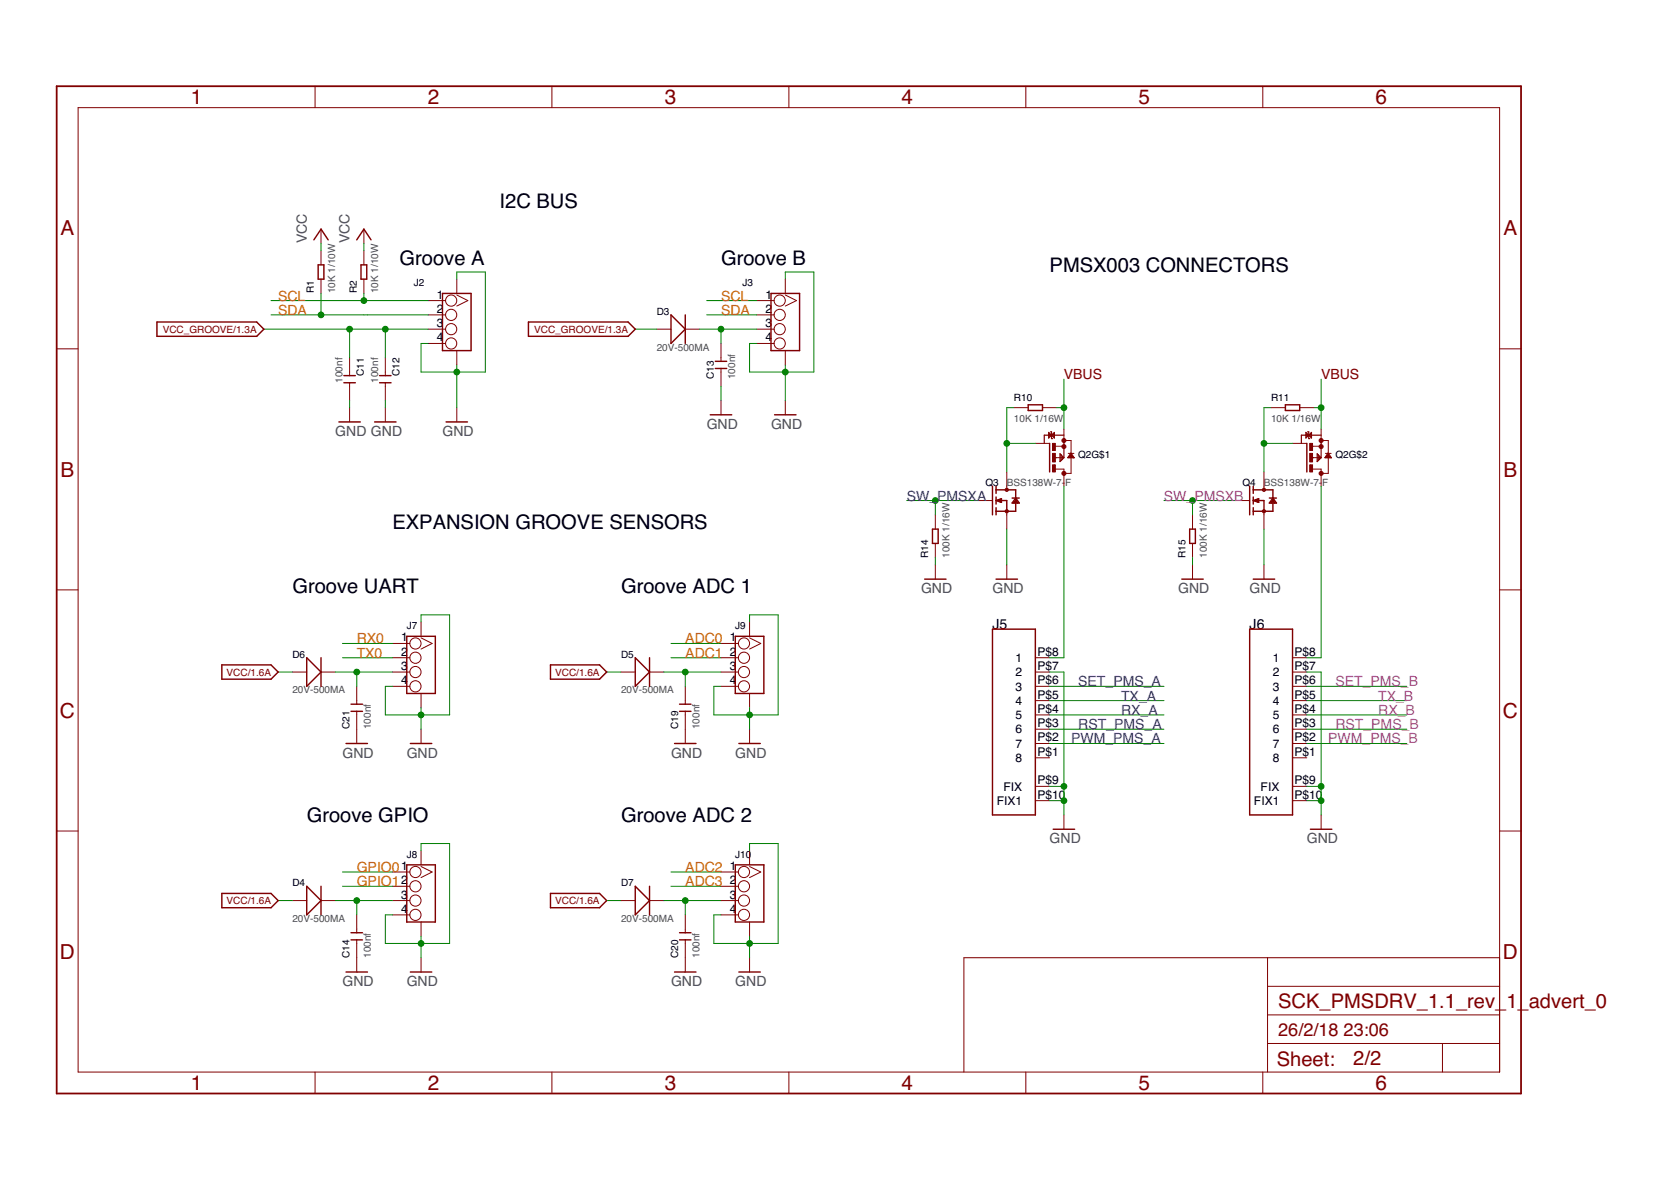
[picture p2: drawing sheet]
<svg xmlns="http://www.w3.org/2000/svg" width="297mm" height="210mm" viewBox="0 0 297 210" stroke-linecap="round" stroke-linejoin="round" font-family="sans-serif">
<g fill="none" stroke="#800000" stroke-width=".18">
<path d="M13.9 19.1h252.7v171.4h-252.7zM56 15.3v3.8M98.1 15.3v3.8M140.2 15.3v3.8M182.4 15.3v3.8M224.5 15.3v3.8M57.1 40.7v2.6M57.1 44.5v2.6M57.1 49.6v2.6M64.7 40.7v2.6M64.7 44.5v2.6M64.7 49.6v2.6"/>
<path d="M76.1 53.4h3.1M76.1 56h3.1M76.1 58.5h3.1M81.2 52.4l2 1-2 1M81.2 49.6v2.6M116.7 58.5h2.6M121.8 58.5h2.6M134.5 53.4h3.1M134.5 56h3.1M134.5 58.5h3.1M139.6 52.4l2 1-2 1M139.6 49.6v2.6"/>
<path d="M10.1 62h3.8M62.1 63.6v3.2M62.1 68v3.2M62.1 72.5v2.5M68.5 63.6v3.2M68.5 68v3.2M68.5 72.5v2.5M76.1 61h3.1M81.2 62.3v2.6M81.2 72.5v2.5M128.2 61v3.2M128.2 65.5v3.2"/>
<path d="M128.2 71.2v2.5M134.5 61h3.1M139.6 62.3v2.6M139.6 71.2v2.5M180.2 72.5h2.6M184 78.8h2.6M185.3 72.5h2.6M189.1 76.3v3h-1.5M189.1 78.3h1.3v5.8h-1.3M226 72.5h2.5M229.8 78.8h2.5M231 72.5h2.6"/>
<path d="M234.8 78.3h1.3v5.8h-1.3M234.8 76.3v3h-1.5M266.6 62h3.8M166.3 91.5v2.5M166.3 96.6v2.5M173.9 89h2.5M179 83.9v3.2M179 90.9v3.1M187.6 83.4h1.5v3M187.6 81.3h.1M188 81.3h1.1M189.9 81.3h1"/>
<path d="M189.9 80.6h1M212 91.5v2.5M212 96.6v2.5M219.6 89h2.5M224.7 83.9v3.2M224.7 90.9v3.1M233.3 81.3h.1M233.3 83.4h1.5v3M233.7 81.3h1.1M235.6 81.3h1M235.6 80.6h1M10.1 104.8h3.8"/>
<path d="M52 119.4h2.5M57.1 119.4h2.5M69.8 114.4h3.1M69.8 116.9h3.1M69.8 119.4h3.1M74.8 110.6v2.5M74.8 113.4l2 1-2 1M110.4 119.4h2.5M115.5 119.4h2.5M128.2 114.4h3.1M128.2 116.9h3.1M128.2 119.4h3.1"/>
<path d="M133.2 113.4l2 1-2 1M133.2 110.6v2.5M166.3 100.4v2.5M179 100.4v2.5M184 116.9h2.6M184 119.4h2.6M212 100.4v2.5M224.7 100.4v2.5M229.8 116.9h2.5M229.8 119.4h2.5M266.6 104.8h3.8M63.4 122v3.2"/>
<path d="M63.4 126.4v5.7M69.8 122h3.1M74.8 123.3v2.5M74.8 129.6v2.5M121.8 122v3.2M121.8 126.4v5.7M128.2 122h3.1M133.2 123.3v2.5M133.2 129.6v2.5M184 122h2.6M184 124.5h2.6M184 127.1h2.6"/>
<path d="M184 129.6h2.6M184 132.1h2.6M184 134.7h2.6M184 139.8h2.6M229.8 122h2.5M229.8 124.5h2.5M229.8 127.1h2.5M229.8 129.6h2.5M229.8 132.1h2.5M229.8 134.7h2.5M229.8 139.8h2.5M10.1 147.7h3.8"/>
<path d="M69.8 155h3.1M69.8 157.5h3.1M74.8 154l2 1-2 1M74.8 151.2v2.5M128.2 155h3.1M128.2 157.5h3.1M133.2 151.2v2.5M133.2 154l2 1-2 1M184 142.3h2.6M189.1 144.8v2.6M229.8 142.3h2.5M234.8 144.8v2.6"/>
<path d="M266.6 147.7h3.8M52 160.1h2.5M57.1 160.1h2.5M63.4 162.6v3.2M63.4 167v5.8M69.8 160.1h3.1M69.8 162.6h3.1M74.8 163.9v2.5M74.8 170.2v2.6M110.4 160.1h2.5M115.5 160.1h2.5M121.8 162.6v3.2"/>
<path d="M121.8 167v5.8M128.2 160.1h3.1M128.2 162.6h3.1M133.2 163.9v2.5M133.2 170.2v2.6M225.3 170.2v20.3M225.3 175.3h41.3M266.6 170.2h-95.3v20.3M56 190.5v3.9M98.1 190.5v3.9M140.2 190.5v3.9M182.4 190.5v3.9"/>
<path d="M224.5 190.5v3.9M225.3 185.5h41.3M225.3 180.4h41.3M256.4 185.5v5"/>
<circle cx="80.2" cy="53.4" r=".99"/>
<circle cx="80.2" cy="56" r=".99"/>
<circle cx="80.2" cy="58.5" r=".99"/>
<circle cx="138.6" cy="53.4" r=".99"/>
<circle cx="138.6" cy="56" r=".99"/>
<circle cx="138.6" cy="58.5" r=".99"/>
<circle cx="80.2" cy="61" r=".99"/>
<circle cx="138.6" cy="61" r=".99"/>
<circle cx="73.9" cy="114.4" r=".99"/>
<circle cx="73.9" cy="116.9" r=".99"/>
<circle cx="73.9" cy="119.4" r=".99"/>
<circle cx="132.2" cy="116.9" r=".99"/>
<circle cx="132.2" cy="114.4" r=".99"/>
<circle cx="132.2" cy="119.4" r=".99"/>
<circle cx="73.9" cy="122" r=".99"/>
<circle cx="132.2" cy="122" r=".99"/>
<circle cx="73.9" cy="157.5" r=".99"/>
<circle cx="73.9" cy="155" r=".99"/>
<circle cx="132.2" cy="157.5" r=".99"/>
<circle cx="132.2" cy="155" r=".99"/>
<circle cx="73.9" cy="160.1" r=".99"/>
<circle cx="73.9" cy="162.6" r=".99"/>
<circle cx="132.2" cy="162.6" r=".99"/>
<circle cx="132.2" cy="160.1" r=".99"/>
</g>
<path d="M10.1 15.3h260.3v179.1h-260.3z" fill="none" stroke="#800000" stroke-width=".32"/>
<g fill="none" stroke="#800000" stroke-width=".25">
<path d="M27.9 57.2h17.7l1.3 1.3-1.3 1.3h-17.7zM55.8 42.6l1.3-1.9 1.2 1.9M56.6 47.1h1v2.5h-1zM63.4 42.6l1.3-1.9 1.3 1.9M64.2 47.1h1v2.5h-1zM78.7 52.2h5v10.1h-5zM93.9 57.2h17.8l1.2 1.3-1.2 1.3h-17.8zM119.3 56l2.5 2.5-2.5 2.5zM121.8 56v5M137.1 52.2h5v10.1h-5zM60.2 75h3.9M61.1 66.8h2.1"/>
<path d="M61.1 68h2.1M66.6 75h3.8M67.5 66.8h2M67.5 68h2M79.3 75h3.8M126.3 73.7h3.8M127.1 64.2h2.1M127.1 65.5h2.1M137.7 73.7h3.8M182.8 71.9h2.5v1.1h-2.5zM186.6 78.8v5.1M228.5 71.9h2.5v1.1h-2.5z"/>
<path d="M232.3 78.8v5.1M165.8 94h1v2.6h-1zM176.4 86.4v5.1M177.1 87.1h3.5v3.8h-3.5M177.1 86.4v1.3M177.1 88.3v1.3M177.1 90.2v1.3M177.4 89h1.6v1.9M177.4 89l.6 .3M177.6 88.8l.4 .5M178 88.6l-.9 .4 .9 .3M178 88.6v.7"/>
<path d="M178 88.6l-.6 .4M179.9 88.5h1.3M180.6 88.5l.6 .9h-1.3zM180.6 89l.3 .4M180.6 89l-.4 .4M180.6 89l.3 .3M180.6 89l-.4 .3M211.5 94h1v2.6h-1zM222.1 86.4v5.1M222.8 87.1h3.5v3.8h-3.5M222.8 86.4v1.3M222.8 88.3v1.3"/>
<path d="M222.8 90.2v1.3M223.1 89h1.6v1.9M223.1 89l.6 .3M223.3 88.8l.4 .5M223.7 88.6l-.9 .4 .9 .3M223.7 88.6v.7M223.7 88.6l-.6 .4M225.6 88.5h1.3M226.3 88.5l.6 .9h-1.3zM226.3 89l.3 .4M226.3 89l-.3 .4M226.3 89l.3 .3"/>
<path d="M226.3 89l-.3 .3M39.4 118.2h8.8l1.2 1.2-1.2 1.3h-8.8zM54.5 116.9l2.6 2.5-2.6 2.6zM57.1 116.9v5.1M72.3 113.1h5.1v10.2h-5.1zM97.9 118.2h8.7l1.2 1.2-1.2 1.3h-8.7zM112.9 116.9l2.6 2.5-2.6 2.6zM115.5 116.9v5.1M130.7 113.1h5.1v10.2h-5.1zM164.4 102.9h3.8M176.4 111.8h7.6v33h-7.6zM177.1 102.9h3.8"/>
<path d="M210.1 102.9h3.8M222.1 111.8h7.7v33h-7.7zM222.8 102.9h3.8M61.5 132.1h3.8M62.4 126.4h2M62.4 125.2h2M72.9 132.1h3.9M119.9 132.1h3.8M120.8 126.4h2M120.8 125.2h2M131.3 132.1h3.8M39.4 158.8h8.8l1.2 1.3-1.2 1.2h-8.8z"/>
<path d="M54.5 157.5l2.6 2.6-2.6 2.5zM57.1 157.5v5.1M72.3 153.7h5.1v10.2h-5.1zM97.9 158.8h8.7l1.2 1.3-1.2 1.2h-8.7zM112.9 157.5l2.6 2.6-2.6 2.5zM115.5 157.5v5.1M130.7 153.7h5.1v10.2h-5.1zM187.2 147.4h3.8M232.9 147.4h3.8M61.5 172.8h3.8M62.4 167h2M62.4 165.8h2"/>
<path d="M72.9 172.8h3.9M119.9 172.8h3.8M120.8 167h2M120.8 165.8h2M131.3 172.8h3.8"/>
<circle cx="179" cy="90.9" r=".25"/>
<circle cx="179" cy="87.1" r=".25"/>
<circle cx="224.7" cy="90.9" r=".25"/>
<circle cx="224.7" cy="87.1" r=".25"/>
</g>
<g fill="#800000" stroke="#800000" stroke-width=".18">
<circle cx="189.1" cy="84.1" r=".36"/>
<circle cx="189.1" cy="79.4" r=".36"/>
<circle cx="189.1" cy="78.3" r=".36"/>
<circle cx="234.8" cy="84.1" r=".36"/>
<circle cx="234.8" cy="79.4" r=".36"/>
<circle cx="234.8" cy="78.3" r=".36"/>
</g>
<g fill="#800000" stroke="#800000" stroke-width=".18">
<path d="M187.1 78.8h.5v1.3h-.5z"/>
<path d="M187.1 82.6h.5v1.3h-.5z"/>
<path d="M187.1 80.6h.5v1.5h-.5z"/>
<path d="M232.8 78.8h.5v1.3h-.5z"/>
<path d="M232.8 82.6h.5v1.3h-.5z"/>
<path d="M232.8 80.6h.5v1.5h-.5z"/>
</g>
<g fill="none" stroke="#800000" stroke-width=".21">
<path d="M186.4 76.9l.5 .4-.5 .6zM186.5 77.2l.1 .1 .7-.1v.4l-.2-.2-.6 .2M186.7 76.8h.2v1.2h.2M186.9 77.3h-1.3v1.5M186.9 77.3l.5-.4v1zM187.5 77.3h1.6M189.1 79.4v1.9M232.1 76.9l1 1v-1l-1 1zM232.2 77.2l.1 .1 .7-.1v.4l-.2-.2-.6 .2M232.4 76.8h.2v1.2h.2M232.6 77.3h-1.3v1.5M233.2 77.3h1.6"/>
<path d="M234.8 79.4v1.9M187.7 81.3h.2M188.6 80.9l-.2-.3v1.4l.2-.1M188.6 80.9l.5 .4M188.6 80.9v1M188.8 81.7l-.2 .2M188.8 81.2v.5M189.1 81.3l-.3 .4M189.8 81.3l.5-.7 .6 .7M189.8 81.3h1.1M189.8 81.3l.5-.4 .6 .4M190.4 80.8v.5h-.3l.1-.3 .7 .3"/>
<path d="M233.4 81.3h.2M234.3 80.9l-.2-.3v1.4l.7-.7M234.3 80.9l.5 .4M234.3 80.9v1M234.5 81.2v.5M235.5 81.3l.5-.7 .6 .7M235.5 81.3h1.1M235.5 81.3l.5-.4 .6 .4M236.1 80.8v.5h-.3l.1-.3 .7 .3"/>
</g>
<g fill="none" stroke="#008000" stroke-width=".18">
<path d="M46.9 58.5h29.2M48.2 53.4h27.9M48.2 56h27.9M57.1 43.3v1.2M57.1 52.2v3.8M62.1 58.5v5.1M64.7 43.3v1.2M64.7 52.2v1.2M68.5 58.5v5.1M81.2 49.6v-1.3h5.1v17.8h-11.5v-5.1h1.3M112.9 58.5h3.8M124.4 58.5h10.1"/>
<path d="M125.6 53.4h8.9M125.6 56h8.9M128.2 58.5v2.5M139.6 49.6v-1.3h5.1v17.8h-11.5v-5.1h1.3M62.1 71.2v1.3M68.5 71.2v1.3M81.2 64.9v7.6M128.2 68.7v2.5M139.6 64.9v6.3M179 78.8h5M180.2 72.5h-1.2v11.4M187.9 72.5h1.2"/>
<path d="M189.1 67.4v8.9M224.7 78.8h5.1M226 72.5h-1.3v11.4M233.6 72.5h1.2M234.8 67.4v8.9M161.2 89h12.7M166.3 89v2.5M166.3 99.1v1.3M179 94v6.4M189.1 86.4v30.5h-2.5M206.9 89h12.7M212 89v2.5"/>
<path d="M212 99.1v1.3M224.7 94v6.4M234.8 86.4v30.5h-2.5M49.4 119.4h2.6M59.6 119.4h10.2M60.9 114.4h8.9M60.9 116.9h8.9M63.4 119.4v2.6M74.8 110.6v-1.3h5.1v17.8h-11.4v-5.1h1.3M107.8 119.4h2.6M118 119.4h10.2M119.3 114.4h8.9"/>
<path d="M119.3 116.9h8.9M121.8 119.4v2.6M133.2 110.6v-1.3h5.1v17.8h-11.4v-5.1h1.3M186.6 119.4h2.5v25.4M232.3 119.4h2.5v25.4M74.8 125.8v3.8M133.2 125.8v3.8M186.6 127.1h20.3M186.6 122h20.3M186.6 139.8h2.5M186.6 124.5h20.3M186.6 129.6h20.3"/>
<path d="M186.6 132.1h20.3M232.3 127.1h17.8M232.3 122h17.8M232.3 139.8h2.5M232.3 124.5h17.8M232.3 129.6h17.8M232.3 132.1h17.8M60.9 155h8.9M60.9 157.5h8.9M74.8 151.2v-1.3h5.1v17.8h-11.4v-5.1h1.3M119.3 155h8.9M119.3 157.5h8.9"/>
<path d="M133.2 151.2v-1.3h5.1v17.8h-11.4v-5.1h1.3M186.6 142.3h2.5M232.3 142.3h2.5M49.4 160.1h2.6M59.6 160.1h10.2M63.4 160.1v2.5M74.8 166.4v3.8M107.8 160.1h2.6M118 160.1h10.2M121.8 160.1v2.5M133.2 166.4v3.8"/>
</g>
<g fill="#008000" stroke="#008000" stroke-width=".18">
<circle cx="74.8" cy="167.7" r=".51"/>
<circle cx="133.2" cy="127.1" r=".51"/>
<circle cx="74.8" cy="127.1" r=".51"/>
<circle cx="133.2" cy="167.7" r=".51"/>
<circle cx="189.1" cy="142.3" r=".51"/>
<circle cx="189.1" cy="139.8" r=".51"/>
<circle cx="234.8" cy="142.3" r=".51"/>
<circle cx="234.8" cy="139.8" r=".51"/>
<circle cx="81.2" cy="66.1" r=".51"/>
<circle cx="139.6" cy="66.1" r=".51"/>
<circle cx="62.1" cy="58.5" r=".51"/>
<circle cx="68.5" cy="58.5" r=".51"/>
<circle cx="189.1" cy="72.5" r=".51"/>
<circle cx="234.8" cy="72.5" r=".51"/>
<circle cx="64.7" cy="53.4" r=".51"/>
<circle cx="57.1" cy="56" r=".51"/>
<circle cx="63.4" cy="160.1" r=".51"/>
<circle cx="121.8" cy="119.4" r=".51"/>
<circle cx="63.4" cy="119.4" r=".51"/>
<circle cx="121.8" cy="160.1" r=".51"/>
<circle cx="128.2" cy="58.5" r=".51"/>
<circle cx="179" cy="78.8" r=".51"/>
<circle cx="166.3" cy="89" r=".51"/>
<circle cx="224.7" cy="78.8" r=".51"/>
<circle cx="212" cy="89" r=".51"/>
</g>
<g font-size="3.7" fill="#800000">
<text x="33.9" y="18.5">1</text>
<text x="76" y="18.5">2</text>
<text x="118.2" y="18.5">3</text>
<text x="160.3" y="18.5">4</text>
<text x="202.4" y="18.5">5</text>
<text x="244.5" y="18.5">6</text>
<text x="10.8" y="41.9">A</text>
<text x="267.3" y="41.9">A</text>
<text x="10.8" y="84.7">B</text>
<text x="267.3" y="84.7">B</text>
<text x="10.6" y="127.6">C</text>
<text x="267.2" y="127.6">C</text>
<text x="10.6" y="170.4">D</text>
<text x="267.2" y="170.4">D</text>
<text x="33.9" y="193.7">1</text>
<text x="76" y="193.7">2</text>
<text x="118.2" y="193.7">3</text>
<text x="160.3" y="193.7">4</text>
<text x="202.4" y="193.7">5</text>
<text x="244.5" y="193.7">6</text>
</g>
<g font-size="3.6">
<text x="88.8" y="36.9">I2C BUS</text>
<text x="71" y="47.1">Groove A</text>
<text x="128.2" y="47.1">Groove B</text>
<text x="186.6" y="48.3">PMSX003 CONNECTORS</text>
<text x="69.8" y="94">EXPANSION GROOVE SENSORS</text>
<text x="52" y="105.5">Groove UART</text>
<text x="110.4" y="105.5">Groove ADC 1</text>
<text x="54.5" y="146.1">Groove GPIO</text>
<text x="110.4" y="146.1">Groove ADC 2</text>
</g>
<g font-size="3.6" fill="#800000">
<text x="227.2" y="179.1">SCK_PMSDRV_1.1_rev_1_advert_0</text>
<text x="227" y="189.4">Sheet:</text>
<text x="240.6" y="189.3">2/2</text>
</g>
<g font-size="3.2" fill="#800000">
<text x="227.2" y="184.2">26/2/18</text>
<text x="238.8" y="184.2">23:06</text>
</g>
<g font-size="2.5" fill="#505050">
<text x="54.5" y="43.3" transform="rotate(-90 54.5 43.3)">VCC</text>
<text x="62.1" y="43.3" transform="rotate(-90 62.1 43.3)">VCC</text>
<text x="59.6" y="77.5">GND GND</text>
<text x="78.6" y="77.5">GND</text>
<text x="125.6" y="76.3">GND</text>
<text x="137.1" y="76.3">GND</text>
<text x="163.7" y="105.5">GND</text>
<text x="176.4" y="105.5">GND</text>
<text x="209.4" y="105.5">GND</text>
<text x="222.1" y="105.5">GND</text>
<text x="60.9" y="134.7">GND</text>
<text x="72.3" y="134.7">GND</text>
<text x="119.3" y="134.7">GND</text>
<text x="130.7" y="134.7">GND</text>
<text x="186.6" y="149.9">GND</text>
<text x="232.3" y="149.9">GND</text>
<text x="60.9" y="175.3">GND</text>
<text x="72.3" y="175.3">GND</text>
<text x="119.3" y="175.3">GND</text>
<text x="130.7" y="175.3">GND</text>
</g>
<g font-size="2.5" fill="#c60">
<text x="49.4" y="53.4">SCL</text>
<text x="128.2" y="53.4">SCL</text>
<text x="49.4" y="56">SDA</text>
<text x="128.2" y="56">SDA</text>
<text x="63.4" y="114.4">RX0</text>
<text x="63.4" y="116.9">TX0</text>
<text x="121.8" y="114.4">ADC0</text>
<text x="121.8" y="116.9">ADC1</text>
<text x="63.4" y="155">GPIO0</text>
<text x="121.8" y="155">ADC2</text>
<text x="63.4" y="157.5">GPIO1</text>
<text x="121.8" y="157.5">ADC3</text>
</g>
<g font-size="2.5" fill="#800000">
<text x="189.1" y="67.4">VBUS</text>
<text x="234.8" y="67.4">VBUS</text>
</g>
<g font-size="2.5" fill="#00f">
<text x="161.2" y="89">SW_</text>
<text x="166.6" y="89">PMSXA</text>
<text x="191.7" y="122">SET_PMS_A</text>
<text x="199.3" y="124.5">TX_A</text>
<text x="191.7" y="129.6">RST_PMS_A</text>
<text x="199.3" y="127.1">RX_A</text>
<text x="190.4" y="132.1">PWM_PMS_A</text>
</g>
<g font-size="2.5" fill="#9526de">
<text x="206.9" y="89">SW_</text>
<text x="212.3" y="89">PMSXB</text>
<text x="237.4" y="122">SET_PMS_B</text>
<text x="245" y="124.5">TX_B</text>
<text x="237.4" y="129.6">RST_PMS_B</text>
<text x="245" y="127.1">RX_B</text>
<text x="236.1" y="132.1">PWM_PMS_B</text>
</g>
<g font-size="2.5">
<text x="176.4" y="111.8">J5</text>
<text x="222.1" y="111.8">J6</text>
</g>
<g font-size="2.1">
<text x="77.7" y="53.1">1</text>
<text x="136.1" y="53.1">1</text>
<text x="77.7" y="55.6">2</text>
<text x="77.7" y="58.1">3</text>
<text x="136.1" y="55.6">2</text>
<text x="136.1" y="58.1">3</text>
<text x="77.7" y="60.7">4</text>
<text x="136.1" y="60.7">4</text>
<text x="71.3" y="114">1</text>
<text x="71.3" y="116.5">2</text>
<text x="71.3" y="119.1">3</text>
<text x="129.7" y="114">1</text>
<text x="129.7" y="116.5">2</text>
<text x="129.7" y="119.1">3</text>
<text x="180.5" y="117.7">1</text>
<text x="184.4" y="116.5">P$8</text>
<text x="184.4" y="119.1">P$7</text>
<text x="226.2" y="117.7">1</text>
<text x="230.1" y="116.5">P$8</text>
<text x="230.1" y="119.1">P$7</text>
<text x="71.3" y="121.6">4</text>
<text x="129.7" y="121.6">4</text>
<text x="180.5" y="120.2">2</text>
<text x="180.5" y="122.7">3</text>
<text x="180.5" y="125.3">4</text>
<text x="184.4" y="121.6">P$6</text>
<text x="184.4" y="124.2">P$5</text>
<text x="226.2" y="120.2">2</text>
<text x="226.2" y="122.7">3</text>
<text x="226.2" y="125.3">4</text>
<text x="230.1" y="121.6">P$6</text>
<text x="230.1" y="124.2">P$5</text>
<text x="180.5" y="127.8">5</text>
<text x="180.5" y="130.4">6</text>
<text x="184.4" y="126.7">P$4</text>
<text x="184.4" y="129.2">P$3</text>
<text x="184.4" y="131.8">P$2</text>
<text x="226.2" y="127.8">5</text>
<text x="226.2" y="130.4">6</text>
<text x="230.1" y="126.7">P$4</text>
<text x="230.1" y="129.2">P$3</text>
<text x="230.1" y="131.8">P$2</text>
<text x="180.5" y="132.9">7</text>
<text x="180.5" y="135.4">8</text>
<text x="184.4" y="134.3">P$1</text>
<text x="226.2" y="132.9">7</text>
<text x="226.2" y="135.4">8</text>
<text x="230.1" y="134.3">P$1</text>
<text x="177.2" y="143.1">FIX1</text>
<text x="178.4" y="140.5">FIX</text>
<text x="184.4" y="141.9">P$10</text>
<text x="184.4" y="139.4">P$9</text>
<text x="222.9" y="143.1">FIX1</text>
<text x="224.1" y="140.5">FIX</text>
<text x="230.1" y="141.9">P$10</text>
<text x="230.1" y="139.4">P$9</text>
<text x="71.3" y="154.6">1</text>
<text x="129.7" y="154.6">1</text>
<text x="71.3" y="157.2">2</text>
<text x="71.3" y="159.7">3</text>
<text x="129.7" y="157.2">2</text>
<text x="129.7" y="159.7">3</text>
<text x="71.3" y="162.3">4</text>
<text x="129.7" y="162.3">4</text>
</g>
<g font-size="1.8">
<text x="55.8" y="52.1" transform="rotate(-90 55.8 52.1)">R1</text>
<text x="63.4" y="52.1" transform="rotate(-90 63.4 52.1)">R2</text>
<text x="73.6" y="50.9">J2</text>
<text x="132" y="50.9">J3</text>
<text x="116.7" y="56">D3</text>
<text x="64.7" y="66.8" transform="rotate(-90 64.7 66.8)">C11</text>
<text x="71" y="66.8" transform="rotate(-90 71 66.8)">C12</text>
<text x="126.9" y="67.4" transform="rotate(-90 126.9 67.4)">C13</text>
<text x="180.2" y="71.2">R10</text>
<text x="225.9" y="71.2">R11</text>
<text x="191.7" y="81.4">Q2G$1</text>
<text x="237.4" y="81.4">Q2G$2</text>
<text x="175.2" y="86.4">Q</text>
<text x="176.5" y="86.4">3</text>
<text x="220.9" y="86.4">Q</text>
<text x="222.3" y="86.4">4</text>
<text x="165" y="99.1" transform="rotate(-90 165 99.1)">R14</text>
<text x="210.7" y="99.1" transform="rotate(-90 210.7 99.1)">R15</text>
<text x="72.3" y="111.8">J7</text>
<text x="130.7" y="111.8">J9</text>
<text x="52" y="116.9">D6</text>
<text x="110.4" y="116.9">D5</text>
<text x="62.1" y="129.6" transform="rotate(-90 62.1 129.6)">C21</text>
<text x="120.6" y="129.6" transform="rotate(-90 120.6 129.6)">C19</text>
<text x="72.3" y="152.5">J8</text>
<text x="130.7" y="152.5">J10</text>
<text x="52" y="157.5">D4</text>
<text x="110.4" y="157.5">D7</text>
<text x="62.1" y="170.2" transform="rotate(-90 62.1 170.2)">C14</text>
<text x="120.6" y="170.2" transform="rotate(-90 120.6 170.2)">C20</text>
</g>
<g font-size="1.8" fill="#505050">
<text x="59.6" y="52.1" transform="rotate(-90 59.6 52.1)">10K 1/10W</text>
<text x="67.2" y="52.1" transform="rotate(-90 67.2 52.1)">10K 1/10W</text>
<text x="116.7" y="62.3">20V-500MA</text>
<text x="60.9" y="68" transform="rotate(-90 60.9 68)">100nf</text>
<text x="67.2" y="68" transform="rotate(-90 67.2 68)">100nf</text>
<text x="130.7" y="67.4" transform="rotate(-90 130.7 67.4)">100nf</text>
<text x="180.2" y="75">10K 1/16W</text>
<text x="225.9" y="75">10K 1/16W</text>
<text x="179" y="86.4">BSS138W-7-</text>
<text x="189.3" y="86.4">F</text>
<text x="224.7" y="86.4">BSS138W-7-</text>
<text x="235.1" y="86.4">F</text>
<text x="168.8" y="99.1" transform="rotate(-90 168.8 99.1)">100K 1/16W</text>
<text x="214.5" y="99.1" transform="rotate(-90 214.5 99.1)">100K 1/16W</text>
<text x="52" y="123.3">20V-500MA</text>
<text x="110.4" y="123.3">20V-500MA</text>
<text x="65.9" y="129.6" transform="rotate(-90 65.9 129.6)">100nf</text>
<text x="124.4" y="129.6" transform="rotate(-90 124.4 129.6)">100nf</text>
<text x="52" y="163.9">20V-500MA</text>
<text x="110.4" y="163.9">20V-500MA</text>
<text x="65.9" y="170.2" transform="rotate(-90 65.9 170.2)">100nf</text>
<text x="124.4" y="170.2" transform="rotate(-90 124.4 170.2)">100nf</text>
</g>
<g font-size="1.8" fill="#800000">
<text x="28.9" y="59.1">VCC_GROOVE/1.3A</text>
<text x="95" y="59.1">VCC_GROOVE/1.3A</text>
<text x="40.3" y="120.1">VCC/1.6A</text>
<text x="98.7" y="120.1">VCC/1.6A</text>
<text x="40.3" y="160.7">VCC/1.6A</text>
<text x="98.7" y="160.7">VCC/1.6A</text>
</g>
</svg>
